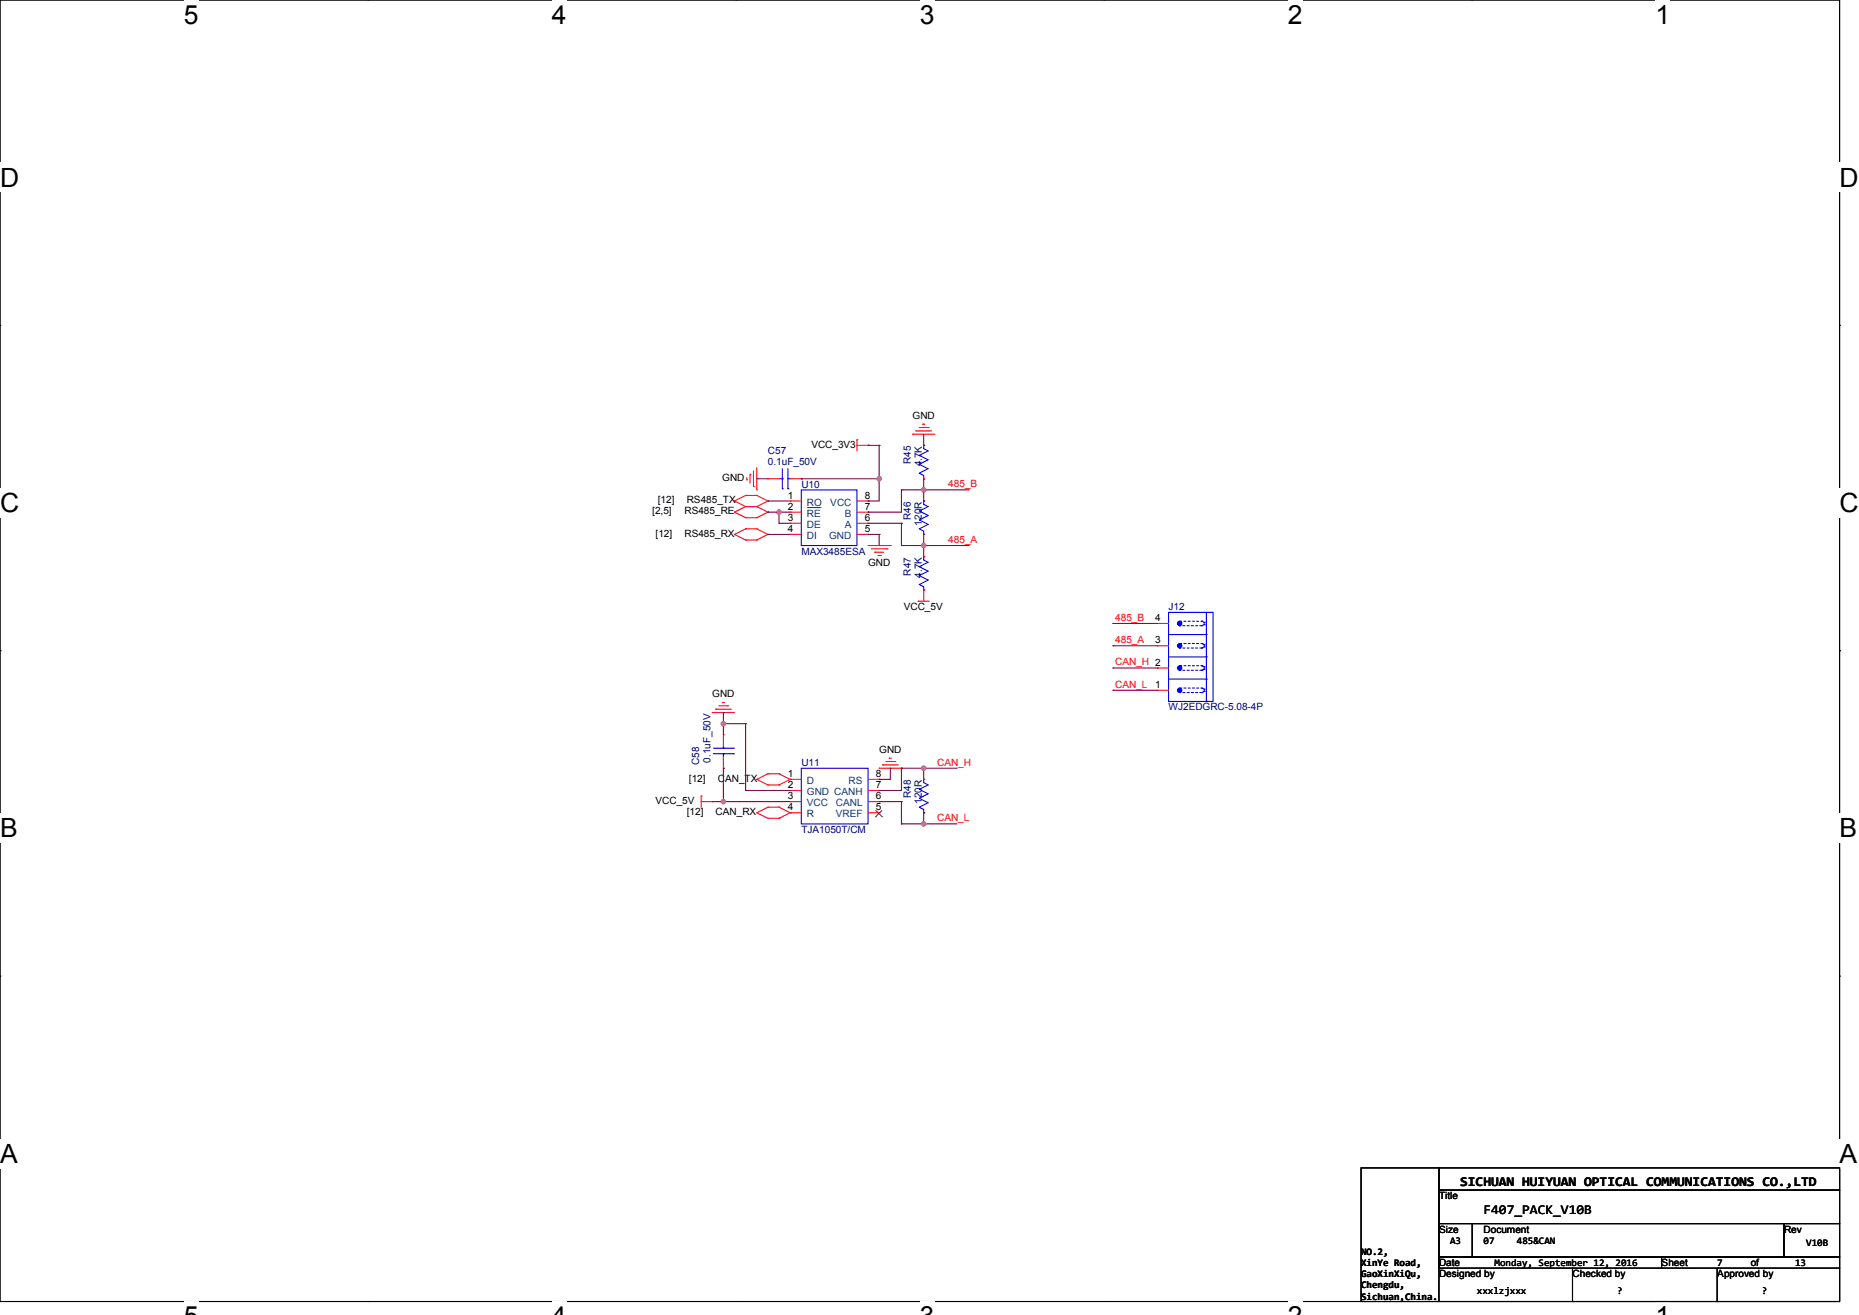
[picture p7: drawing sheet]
<svg xmlns="http://www.w3.org/2000/svg" width="297mm" height="210mm" viewBox="0 0 297 210" stroke-linecap="round" stroke-linejoin="round" font-family="sans-serif">
<path d="M0 0h293.9v207.8h-293.9z" fill="none" stroke="#000" stroke-width=".17"/>
<g fill="#fff">
<path d="M29.4 0h2.3v4.7h-2.3z"/>
<path d="M29.4 207.8h2.3v2.2h-2.3z"/>
</g>
<path d="M58.8 0h.1M58.8 207.8h.1" fill="none" stroke="#000" stroke-width=".17"/>
<g fill="#fff">
<path d="M88.2 0h2.3v4.7h-2.3z"/>
<path d="M88.2 207.8h2.3v2.2h-2.3z"/>
</g>
<path d="M117.6 0h.1M117.6 207.8h.1" fill="none" stroke="#000" stroke-width=".17"/>
<g fill="#fff">
<path d="M146.9 0h2.4v4.7h-2.4z"/>
<path d="M146.9 207.8h2.4v2.2h-2.4z"/>
</g>
<path d="M176.3 0h.1M176.3 207.8h.1" fill="none" stroke="#000" stroke-width=".17"/>
<g fill="#fff">
<path d="M205.7 0h2.4v4.7h-2.4z"/>
<path d="M205.7 207.8h2.4v2.2h-2.4z"/>
</g>
<path d="M235.1 0h.1M235.1 207.8h.1" fill="none" stroke="#000" stroke-width=".17"/>
<g fill="#fff">
<path d="M264.5 0h2.4v4.7h-2.4z"/>
<path d="M264.5 207.8h2.4v2.2h-2.4z"/>
<path d="M0 26h3.1v4.7h-3.1z"/>
<path d="M293.9 26h3.1v4.7h-3.1z"/>
<path d="M0 77.9h3.1v4.8h-3.1z"/>
<path d="M293.9 77.9h3.1v4.8h-3.1z"/>
</g>
<path d="M0 52h.1M293.9 52h.1" fill="none" stroke="#000" stroke-width=".17"/>
<g fill="#fff">
<path d="M0 129.9h2.8v4.7h-2.8z"/>
<path d="M293.9 129.9h2.8v4.7h-2.8z"/>
</g>
<path d="M0 103.9h.1M293.9 103.9h.1" fill="none" stroke="#000" stroke-width=".17"/>
<g fill="#fff">
<path d="M0 181.9h2.8v4.7h-2.8z"/>
<path d="M293.9 181.9h2.8v4.7h-2.8z"/>
</g>
<g fill="none" stroke="#000" stroke-width=".17">
<path d="M0 155.9h.1M293.9 155.9h.1M217.4 186.5h12.5v21.3h-12.5zM229.9 186.5h64v3.6h-64zM229.9 190.1h64v5.3h-64zM229.9 195.4h5.3v5.3h-5.3zM235.2 195.4h49.8v5.3h-49.8zM285 195.4h8.9v5.3h-8.9zM229.9 200.7h35.6v1.8h-35.6zM251.2 207.8h.1M251.2 202.5v5.3M265.5 200.7h28.4v1.8h-28.4z"/>
<path d="M274.3 207.8h.1M274.3 202.5v5.3M293.9 202.5v5.3h-64"/>
</g>
<g fill="none" stroke="#f00" stroke-width=".17">
<path d="M119.1 79.1h.1M119.1 79.1l-1.8 .9M119.1 79.1h1.8M119.3 76.6h.1M119.3 76.3v.3M119.8 75.7h.1M119.8 75.7v1.5M120.4 77.7h.1M120.4 75.2v2.5M120.9 79.1h.1M120.9 78.2h.1M120.9 79.1l1.8 .9"/>
<path d="M120.9 74.7v3.5M122.7 76.5h.1M122.7 76.5h1.8M126.2 76.5h1.8M128 76.5h.1M136.9 70.2h.1M136.9 71.1h1.8M136.9 70.2v1.8M138.7 71.1h.1M145.8 69.3h.1M145.8 69.3h3.6M146.3 68.8h.1"/>
<path d="M146.3 68.8h2.5M146.9 68.3h1.4M147.4 67.7h.1M147.4 67.7h.4M147.6 76.5h.1M147.6 71.1h.1M148.3 68.3h.1M117.3 85.3h.1M117.3 80h.1M117.3 81.8h.1M117.3 85.3l1.8 .9M117.3 80l1.8 .9"/>
<path d="M117.3 81.8l1.8 .9M119.1 84.5h.1M119.1 86.2h.1M119.1 80.9h.1M119.1 82.7h.1M119.1 84.5l-1.8 .8M119.1 84.5h1.8M119.1 86.2h1.8M119.1 80.9h1.8M119.1 80.9l-1.8 .9M119.1 82.7h1.8M120.9 84.5h.1"/>
<path d="M120.9 86.2h.1M120.9 80.9h.1M120.9 82.7h.1M120.9 84.5l1.8 .8M120.9 80.9l1.8 .9M122.7 85.3h.1M122.7 80h.1M122.7 81.8h.1M122.7 85.3l-1.8 .9M122.7 80l-1.8 .9M122.7 81.8l-1.8 .9M126.2 80h.1"/>
<path d="M126.2 81.8h.1M126.2 83.6h.1M126.2 85.3h.1M126.2 80h1.8M126.2 81.8h1.8M126.2 83.6h1.8M126.2 85.3h1.8M136.9 80h1.8M136.9 81.8h1.8M136.9 83.6h1.8M136.9 85.3h1.8M138.7 85.3h.1"/>
<path d="M138.7 83.6h.1M138.7 81.8h.1M138.7 80h.1M138.7 87.1h3.5M139.2 87.7h2.5M139.8 88.2h.1M139.8 88.2h1.4M140.3 88.7h.3M140.6 88.7h.1M141.7 87.7h.1M142.2 87.1h.1M146.7 96h.1"/>
<path d="M146.7 96h1.8M147.6 94.2h.1M147.6 88.9h.1M147.6 85.3h.1M147.6 80h.1M147.6 94.2v1.8M184.9 99.6h.1M184.9 99.6h1.8M113.8 113.8h.1M113.8 113.8h3.5M114.3 113.3h.1M114.3 113.3h2.5"/>
<path d="M114.9 112.7h1.4M115.4 112.2h.1M115.4 112.2h.3M115.6 117.3h.1M115.6 117.3v1.8M116.3 112.7h.1M184.9 110.2h.1M184.9 106.7h.1M184.9 103.1h.1M184.9 110.2h1.8M184.9 106.7h1.8M184.9 103.1h1.8"/>
<path d="M112 127.1h.1M112 128h1.8M112 127.1v1.8M113.8 128h.1M115.6 122.7h.1M115.6 120.9v1.8M120.9 124.5h.1M120.9 129.8h.1M120.9 124.5l1.8 .8M120.9 129.8l1.8 .9M122.7 123.6h.1M122.7 125.3h.1"/>
<path d="M122.7 128.9h.1M122.7 130.7h.1M122.7 123.6l-1.8 .9M122.7 123.6h1.8M122.7 125.3h1.8M122.7 128.9l-1.8 .9M122.7 128.9h1.8M122.7 130.7h1.8M124.5 123.6h.1M124.5 125.3h.1M124.5 128.9h.1M124.5 130.7h.1"/>
<path d="M124.5 123.6l1.7 .9M124.5 128.9l1.7 .9M126.2 124.5h.1M126.2 129.8h.1M126.2 126.2h.1M126.2 128h.1M126.2 124.5l-1.7 .8M126.2 129.8l-1.7 .9M126.2 128h1.8M126.2 124.5h1.8M126.2 126.2h1.8M126.2 129.8h1.8"/>
<path d="M138.7 128h1.8M138.7 124.5h1.8M138.7 126.2h1.8M138.7 129.8h1.8M140.5 122.7h.1M140.5 129.8h.1M140.5 128h.1M140.5 126.2h.1M140.5 124.5h.1M140.5 122.7h3.5M141 122.2h.1M141 122.2h2.5"/>
<path d="M141.5 121.6h1.4M142.1 121.1h.1M142.1 121.1h.3M142.9 121.6h.1M147.6 129.8h.1M147.6 124.5h.1"/>
</g>
<g fill="none" stroke="#00f" stroke-width=".17">
<path d="M124.5 76.5h.5M125 78.1h.1M125 76.5h.1M125 74.9v3.2M125.9 76.5h.1M125.9 78.1h.1M125.9 76.5h.3M125.9 74.9v3.2M128 78.2h8.9v8.9h-8.9zM147.6 76.5h.1M147.6 71.1h.1M147.6 71.1v.5l.7 .4-1.4 .7 1.4 .7-1.4 .7 1.4 .8-1.4 .7 .7 .3v.6"/>
<path d="M147.6 94.2h.1M147.6 88.9h.1M147.6 85.3h.1M147.6 80h.1M147.6 88.9v.5l.7 .4-1.4 .7 1.4 .7-1.4 .7 1.4 .7-1.4 .7 .7 .4v.5M147.6 80v.5l.7 .4-1.4 .7 1.4 .7-1.4 .7 1.4 .7-1.4 .8 .7 .3v.5M186.7 97.8h7.1v14.2h-7.1zM192 99.9h.1M192 99.2l.4 .2M192.4 99.4h.1M192.4 99.7h.1M192.4 99.4v.3"/>
<path d="M192.4 99.7l-.4 .2M192.7 97.8v14.2M114 119.5h3.2M115.6 119.5h.1M115.6 119.1v.4M117.2 119.5h.1M186.7 101.3h6M186.7 104.9h6M186.7 108.5h6M192 103.5h.1M192 107h.1M192 110.6h.1"/>
<path d="M192 102.8l.4 .1M192 106.3l.4 .2M192 109.9l.4 .2M192.4 103.3h.1M192.4 102.9h.1M192.4 106.9h.1M192.4 106.5h.1M192.4 110.4h.1M192.4 110.1h.1M192.4 102.9v.4M192.4 106.5v.4M192.4 110.1v.3"/>
<path d="M192.4 103.3l-.4 .2M192.4 106.9l-.4 .1M192.4 110.4l-.4 .2M192.7 112h.1M192.7 101.3h.1M192.7 104.9h.1M192.7 108.5h.1M114 120.4h3.2M115.6 120.4h.1M115.6 120.4v.5M117.2 120.4h.1M128 122.7h10.7v8.9h-10.7z"/>
<path d="M147.6 129.8h.1M147.6 124.5h.1M147.6 124.5v.5l.7 .3-1.4 .8 1.4 .7-1.4 .7 1.4 .7-1.4 .7 .7 .4v.5"/>
</g>
<path d="M139.9 130.4h.1M139.9 129.4l1 1M140.9 130.4h.1M140.9 129.4l-1 1" fill="none" stroke="#804000" stroke-width=".16"/>
<g fill="#00f" stroke="#00f" stroke-width=".17">
<circle cx="188.5" cy="99.6" r=".35"/>
<circle cx="188.5" cy="103.1" r=".35"/>
<circle cx="188.5" cy="106.7" r=".35"/>
<circle cx="188.5" cy="110.2" r=".35"/>
</g>
<g fill="none" stroke="#00f" stroke-width=".17" stroke-dasharray=".3 .3">
<path d="M188.5 99.2h3.5M188.5 99.9h.1M192 99.2h.1M192 99.9h-3.5M188.5 103.5h.1M188.5 102.8h3.5M188.5 107h.1M188.5 106.3h3.5M188.5 110.6h.1M188.5 109.9h3.5M192 103.5h-3.5M192 102.8h.1"/>
<path d="M192 107h-3.5M192 106.3h.1M192 110.6h-3.5M192 109.9h.1"/>
</g>
<path d="M128.9 81.1h2.2M131.1 81.1h.1" fill="none" stroke="#004080" stroke-width=".16"/>
<g fill="none" stroke="#800040" stroke-width=".17">
<path d="M120.9 76.5h.1M120.9 76.5h1.8M128 76.5h.1M128 76.5h12.5M138.7 71.1h.1M138.7 71.1h1.8M140.5 71.1h.1M140.5 76.5h.1M140.5 71.1v8.9h-1.8M144 78.2h.1M144 78.2h10.7M144 78.2v3.6h-5.3"/>
<path d="M147.6 78.2h.1M147.6 71.1h.1M147.6 69.3v1.8M147.6 76.5v3.5M154.7 78.2h.1M122.7 80h.1M122.7 85.3h.1M122.7 81.8h.1M122.7 80h3.5M122.7 85.3h3.5M122.7 81.8h3.5M124.5 81.8h.1"/>
<path d="M124.5 83.6h.1M124.5 83.6h1.7M124.5 81.8v1.8M138.7 81.8h.1M138.7 83.6h.1M138.7 85.3h.1M138.7 80h.1M138.7 85.3h1.8M138.7 83.6h5.3M140.5 85.3h.1M140.5 85.3v1.8M144 83.6h.1"/>
<path d="M144 83.6v3.5h10.7M147.6 87.1h.1M147.6 85.3h.1M147.6 80h.1M147.6 85.3v3.6M154.7 87.1h.1M177.8 99.6h.1M177.8 99.6h7.1M115.6 113.8h.1M115.6 115.6h.1M115.6 113.8v3.5M115.6 115.6h3.5"/>
<path d="M119.1 115.6h.1M119.1 115.6v10.6M177.8 106.7h.1M177.8 110.2h.1M177.8 103.1h.1M177.8 106.7h7.1M177.8 110.2h7.1M177.8 103.1h7.1M113.8 128h.1M113.8 128h12.4M115.6 122.7h.1M115.6 128h.1"/>
<path d="M115.6 122.7v5.3M119.1 126.2h.1M119.1 126.2h7.1M140.5 126.2h.1M140.5 128h.1M140.5 124.5h.1M140.5 128h3.5M142.2 122.7h.1M142.2 122.7v1.8h-1.7M144 122.7h.1M144 128h.1M144 131.6h.1"/>
<path d="M144 122.7v3.5h-3.5M144 128v3.6M144 122.7h8.9M144 131.6h8.9M147.6 122.7h.1M147.6 129.8h.1M147.6 131.6h.1M147.6 122.7v1.8M147.6 129.8v1.8"/>
</g>
<g fill="#f0f" stroke="#f0f" stroke-width=".17">
<circle cx="147.6" cy="78.2" r=".35"/>
<circle cx="140.5" cy="76.4" r=".35"/>
<circle cx="124.5" cy="81.8" r=".35"/>
<circle cx="147.6" cy="87.1" r=".35"/>
<circle cx="147.6" cy="122.7" r=".35"/>
<circle cx="147.6" cy="131.6" r=".35"/>
<circle cx="115.6" cy="115.6" r=".35"/>
<circle cx="115.6" cy="128" r=".35"/>
</g>
<g font-size="4.2">
<text x="29.4" y="3.8">5</text>
<text x="88.2" y="3.8">4</text>
<text x="147" y="3.8">3</text>
<text x="205.7" y="3.8">2</text>
<text x="264.5" y="3.8">1</text>
<text x="0" y="29.8">D</text>
<text x="293.9" y="29.8">D</text>
<text x="0" y="81.8">C</text>
<text x="293.9" y="81.8">C</text>
<text x="0" y="133.7">B</text>
<text x="293.9" y="133.7">B</text>
<text x="0" y="185.7">A</text>
<text x="293.9" y="185.7">A</text>
</g>
<g font-size="2.1">
<text x="233.3" y="189.4">SICHUAN HUIYUAN OPTICAL COMMUNICATIONS CO.,LTD</text>
<text x="237" y="193.8">F407_PACK_V10B</text>
</g>
<g font-size="1.6">
<text x="129.6" y="71.5">VCC_3V3</text>
<text x="145.8" y="66.9">GND</text>
<text x="115.4" y="76.8">GND</text>
<text x="104.2" y="82.2">[2,5]</text>
<text x="105.1" y="80.4">[12]</text>
<text x="109.4" y="82.2">RS485_RE</text>
<text x="109.7" y="80.4">RS485_TX</text>
<text x="125.9" y="79.6">1</text>
<text x="125.9" y="81.4">2</text>
<text x="125.9" y="83.2">3</text>
<text x="138.2" y="83.2">6</text>
<text x="138.2" y="81.4">7</text>
<text x="138.2" y="79.6">8</text>
<text x="104.7" y="85.7">[12]</text>
<text x="109.4" y="85.7">RS485_RX</text>
<text x="125.9" y="85">4</text>
<text x="138.2" y="85">5</text>
<text x="138.7" y="90.3">GND</text>
<text x="144.4" y="97.5">VCC_5V</text>
<text x="184.6" y="99.2">4</text>
<text x="184.6" y="102.8">3</text>
<text x="113.8" y="111.3">GND</text>
<text x="184.6" y="109.9">1</text>
<text x="110.1" y="124.8">[12]</text>
<text x="114.7" y="124.8">CAN_TX</text>
<text x="125.9" y="124.1">1</text>
<text x="125.9" y="125.9">2</text>
<text x="139.9" y="125.9">7</text>
<text x="139.9" y="124.1">8</text>
<text x="140.5" y="120.2">GND</text>
<text x="104.7" y="128.4">VCC_5V</text>
<text x="109.7" y="130.2">[12]</text>
<text x="114.3" y="130.2">CAN_RX</text>
<text x="125.9" y="127.6">3</text>
<text x="125.9" y="129.4">4</text>
<text x="139.9" y="129.4">5</text>
<text x="139.9" y="127.6">6</text>
<text x="229.9" y="191.5">Title</text>
<text x="229.9" y="196.8">Size</text>
<text x="237" y="196.8">Document</text>
<text x="285" y="196.8">Rev</text>
<text x="217.4" y="200.4">NO.2,</text>
<text x="217.4" y="202.2">XinYe Road,</text>
<text x="217.5" y="204">GaoXinXiQu,</text>
<text x="229.9" y="202.2">Date</text>
<text x="229.9" y="204">Designed by</text>
<text x="231.7" y="198.6">A3</text>
<text x="237" y="198.6">07</text>
<text x="238.8" y="202.2">Monday, September 12, 2016</text>
<text x="242.3" y="198.6">485&amp;CAN</text>
<text x="251.2" y="204">Checked by</text>
<text x="265.5" y="202.2">Sheet</text>
<text x="274.3" y="202.2">7</text>
<text x="274.4" y="204">Approved by</text>
<text x="279.7" y="202.2">of</text>
<text x="286.8" y="202.2">13</text>
<text x="288.6" y="199">V10B</text>
<text x="217.4" y="205.8">Chengdu,</text>
<text x="217.4" y="207.5">Sichuan,China.</text>
<text x="236" y="206.7">xxxlzjxxx</text>
<text x="258.3" y="206.7">?</text>
<text x="281.5" y="206.7">?</text>
</g>
<g font-size="1.6" fill="#000080">
<text x="122.7" y="72.6">C57</text>
<text x="122.7" y="74.3">0.1uF_50V</text>
<text x="128" y="77.9">U10</text>
<text x="145.5" y="74.1" transform="rotate(-90 145.5 74.1)">R45</text>
<text x="147.3" y="74.5" transform="rotate(-90 147.3 74.5)">4.7K</text>
<text x="145.5" y="83" transform="rotate(-90 145.5 83)">R46</text>
<text x="147.3" y="83.9" transform="rotate(-90 147.3 83.9)">120R</text>
<text x="128" y="88.6">MAX3485ESA</text>
<text x="145.5" y="91.9" transform="rotate(-90 145.5 91.9)">R47</text>
<text x="147.3" y="92.3" transform="rotate(-90 147.3 92.3)">4.7K</text>
<text x="186.7" y="97.5">J12</text>
<text x="186.7" y="113.5">WJ2EDGRC-5.08-4P</text>
<text x="111.7" y="122.2" transform="rotate(-90 111.7 122.2)">C58</text>
<text x="113.5" y="121.8" transform="rotate(-90 113.5 121.8)">0.1uF_50V</text>
<text x="128" y="122.3">U11</text>
<text x="145.5" y="127.5" transform="rotate(-90 145.5 127.5)">R48</text>
<text x="147.3" y="128.4" transform="rotate(-90 147.3 128.4)">120R</text>
<text x="128" y="133">TJA1050T/CM</text>
</g>
<g font-size="1.6" fill="#f00">
<text x="151.5" y="77.8">485_B</text>
<text x="151.5" y="86.7">485_A</text>
<text x="178.2" y="99.2">485_B</text>
<text x="178.2" y="106.3">CAN_H 2</text>
<text x="178.2" y="102.7">485_A</text>
<text x="178.2" y="109.8">CAN_L</text>
<text x="149.7" y="122.3">CAN_H</text>
<text x="149.7" y="131.2">CAN_L</text>
</g>
<g font-size="1.6" fill="#004080">
<text x="128.9" y="80.7">RO</text>
<text x="128.9" y="82.5">RE</text>
<text x="132.7" y="80.7">VCC</text>
<text x="135" y="82.5">B</text>
<text x="128.9" y="84.3">DE</text>
<text x="128.9" y="86.1">DI</text>
<text x="132.5" y="86.1">GND</text>
<text x="135" y="84.3">A</text>
<text x="128.9" y="125.2">D</text>
<text x="135.6" y="125.2">RS</text>
<text x="128.9" y="127">GND CANH</text>
<text x="128.9" y="128.7">VCC</text>
<text x="128.9" y="130.5">R</text>
<text x="133.5" y="130.5">VREF</text>
<text x="133.5" y="128.7">CANL</text>
</g>
</svg>
